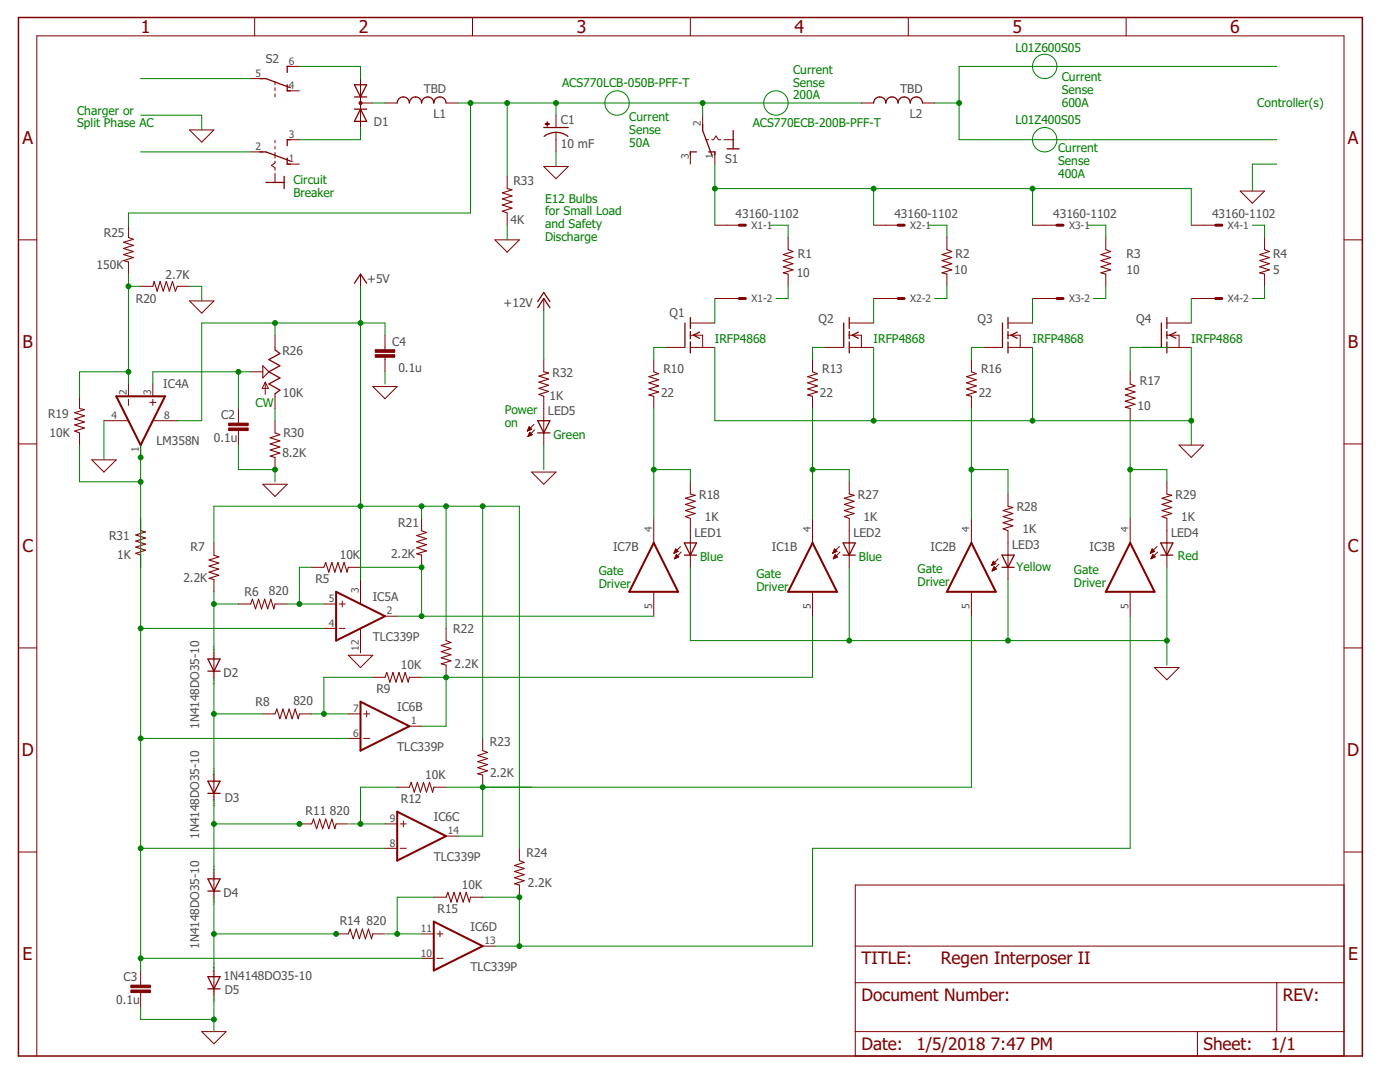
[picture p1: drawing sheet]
<svg xmlns="http://www.w3.org/2000/svg" width="279mm" height="216mm" viewBox="0 0 279 216" stroke-linecap="round" stroke-linejoin="round" font-family="sans-serif">
<g fill="none" stroke="#800000" stroke-width=".25">
<path d="M51.8 15.7h1.3l4.8 1.8M57.3 16.9v1.2h.6M57.9 13.3h-.6v1.2M70.7 16.9h2.5l-1.3 2.4zM70.7 19.3h2.5M51.8 30.3h1.3l4.8 1.8M53.1 36.4h3.6M56.7 35.2v2.4M57.3 31.5v1.2h.6M57.9 27.9h-.6v1.2M70.7 21.8h2.5M71.9 21.8l1.3 2.4h-2.5z"/>
<path d="M79.3 20.6a1.22 1.22 0 0 1 1.2-1.3 1.22 1.22 0 0 1 1.2 1.3 1.22 1.22 0 0 1 1.2-1.3 1.22 1.22 0 0 1 1.2 1.3 1.22 1.22 0 0 1 1.3-1.3 1.22 1.22 0 0 1 1.2 1.3 1.23 1.23 0 0 1 1.2-1.3 1.23 1.23 0 0 1 1.2 1.3M108.5 25.4h4.9M108.6 27.2a3.8 3.8 0 0 1 4.7 0M139 30.3h-1.2v.6M140.2 24.8v1.2l1.8 4.9M141.4 30.3h1.3v.6M145.1 29.7h2.4M146.3 26v3.7M174.3 20.6a1.22 1.22 0 0 1 1.3-1.3 1.22 1.22 0 0 1 1.2 1.3 1.23 1.23 0 0 1 1.2-1.3 1.23 1.23 0 0 1 1.2 1.3 1.22 1.22 0 0 1 1.3-1.3 1.22 1.22 0 0 1 1.2 1.3 1.22 1.22 0 0 1 1.2-1.3 1.22 1.22 0 0 1 1.2 1.3M70.7 56.5l1.2-1.8 1.3 1.8M54.9 69.8l1 .7-2.2 1.3 2.2 1.2-2.2 1.2 2.2 1.2-2.2 1.2 2.2 1.3-1 .7M107.3 61.4l1.2-1.8 1.2 1.8"/>
<path d="M107.3 60.2l1.2-1.8 1.2 1.8M136.7 64.5v4.8M137.8 63.4v2.1M137.8 66.1v1.5M137.8 68.2v2.2M139.6 66.3l-1.2 .6 1.2 .6M168.4 64.5v4.8M169.5 63.4v2.1M169.5 66.1v1.5M169.5 68.2v2.2M171.3 66.3l-1.2 .6 1.2 .6M200.1 64.5v4.8"/>
<path d="M201.2 63.4v2.1M201.2 66.1v1.5M201.2 68.2v2.2M203 66.3l-1.2 .6 1.2 .6M231.8 64.5v4.8M232.9 63.4v2.1M232.9 66.1v1.5M232.9 68.2v2.2M234.7 66.3l-1.2 .6 1.2 .6M107.3 83.9h2.4l-1.2 2.5zM107.3 86.4h2.4M136.6 108.3h2.4l-1.2 2.5z"/>
<path d="M136.6 110.8h2.4M168.3 110.8h2.4M168.3 108.3h2.4l-1.2 2.5zM200 110.8h2.4l-1.2 2.4zM200 113.2h2.4M231.6 110.8h2.5M231.6 108.3h2.5l-1.2 2.5zM41.5 131.5h2.4l-1.2 2.4zM41.5 133.9h2.4M41.5 155.9h2.4l-1.2 2.4zM41.5 158.3h2.4M41.5 175.4h2.4l-1.2 2.4z"/>
<path d="M41.5 177.8h2.4M41.5 194.9h2.4l-1.2 2.4zM41.5 197.3h2.4"/>
</g>
<g fill="none" stroke="#800000" stroke-width=".2">
<path d="M50 15.7h2.5M50.8 3.5v3.7M54.9 16.3v.6M54.9 17.5v.6M54.9 18.7v.6M57.3 13.3h2.5M57.3 18.1h2.5M71.9 15.7v9.7M94.3 3.5v3.7M137.8 3.5v3.7M181.3 3.5v3.7M224.7 3.5v3.7"/>
<path d="M37.8 25.9h4.9l-2.4 2.5zM50 30.3h2.5M54.9 28v.5M54.9 29.2v.5M54.9 30.4v1.1M54.9 32.1v.4l-.7 .5 .7 .5v.5M54.9 34.6v1.8M57.3 27.9h2.5M57.3 32.7h2.5M71.9 20.6h2.5M76.8 20.6h2.5M89 20.6h2.5"/>
<path d="M101.2 35.2v2.4M108.5 33.2h4.9l-2.4 2.5zM111 23v2.4M111 26.4v3.9M137.8 30.3v2.4M140.2 23v2.4M140.8 27.9h.6M142 27.9h.4l.5-.8 .5 .8h.5M142.7 30.3v2.4M144.5 27.9h1.8M171.9 20.6h2.4M184.1 20.6h2.4"/>
<path d="M247.5 38.1h4.9l-2.5 2.5zM3.7 47.9h3.6M25.6 44.9v2.5M25.6 52.3v2.4M28.1 57.1h2.4M35.4 57.1h2.4M71.9 54.7v2.4M98.8 47.9h4.9l-2.5 2.4zM101.2 42.5v2.4M108.5 59.6v2.4M142.7 44.9h4.8M142.7 59.6h4.8"/>
<path d="M157.3 47.4v2.4M157.3 54.7v2.4M174.3 44.9h4.9M174.3 59.6h4.9M189 47.4v2.4M189 54.7v2.4M206.1 44.9h4.8M206.1 59.6h4.8M220.7 47.4v2.4M220.7 54.7v2.4M237.7 44.9h4.9M237.7 59.6h4.9"/>
<path d="M252.4 47.4v2.4M252.4 54.7v2.4M268.2 47.9h3.7M15.9 79.1v2.4M25.6 76.6v2.5M25.6 79.7v1.2M30.5 76.6v2.5M30.5 79.7v1.2M37.8 60h4.9l-2.4 2.5zM50 74.2h2.5M52.9 76.3v2.4M52.9 76.3l.7 1.2h-1.3z"/>
<path d="M54.9 66.9v2.9M54.9 78.6v2.9M74.4 77.1h4.9l-2.5 2.5zM76.8 66.9v2.9M76.8 71.3v2.9M108.5 71.8v2.4M108.5 79.1v9.7M130.5 71.8v2.4M130.5 79.1v2.4M132.9 69.3h3.7M137.8 69.3h4.9M137.8 66.9h2.4v2.4"/>
<path d="M137.8 64.5h4.9M162.2 71.8v2.4M162.2 79.1v2.4M164.6 69.3h3.7M169.5 69.3h4.8M169.5 66.9h2.4v2.4M169.5 64.5h4.8M193.9 71.8v2.4M193.9 79.1v2.4M196.3 69.3h3.7M201.2 69.3h4.9M201.2 66.9h2.4v2.4"/>
<path d="M201.2 64.5h4.9M225.6 74.2v2.4M228 69.3h3.7M232.9 69.3h4.8M232.9 66.9h2.4v2.4M232.9 64.5h4.8M3.7 88.6h3.6M15.9 86.4v2.4M18.3 91.8h4.9l-2.5 2.4zM20.7 83.9h4.9M28.1 88.8v2.5M29.9 80.3h1.2"/>
<path d="M30.5 83.9h4.9M47.6 81.5v2.9M47.6 85.9v2.9M52.5 96.6h4.8l-2.4 2.5zM54.9 83.9v2.5M54.9 91.3v2.4M105.2 86h.1M105.3 85.9h.2M105.3 85.8h.5M105.4 85.7h.7M105.4 87h.2M105.4 85.5h.6"/>
<path d="M105.4 86.9h.4M105.5 85.4h.4M105.5 86.8h.6M105.5 85.3h.2M105.5 86.7h.7M105.6 85.2h.1M105.6 86.6h.4M105.6 86.5h.3M105.7 86.3h.1M105.7 86.3l.5 .4-.9 .4zM106.1 94.2h4.9l-2.5 2.4zM106.1 85.7l-.5-.5-.4 .8"/>
<path d="M106.1 85.7l-.9 .3M106.6 84.7l-1.4 1.3M106.7 85.8l-1.4 1.3M137.8 96.1v2.5M169.5 96.1v2.5M201.2 98.6v2.4M225.6 81.5v2.4M232.9 96.1v2.5M235.3 88.8h4.9l-2.5 2.5zM268.2 88.6h3.7M28.1 103.4v2.5M28.1 110.8v2.4"/>
<path d="M42.7 108.3v2.5M42.7 115.6v2.5M62.2 113.2h2.4M68.3 119.9v1.2M69.5 113.2h2.4M71.9 115.6v4.9M84.1 103.4v2.5M84.1 110.8v2.4M130.5 103.4v4.9M130.5 118.1v4.9M134.5 110.4h.1M134.5 110.3h.3"/>
<path d="M134.6 110.2h.4M134.6 110h.7M134.6 111.4h.2M134.7 109.9h.6M134.7 111.3h.3M134.7 109.8h.4M134.7 111.2h.6M134.8 109.7h.2M134.8 111.1h.6M134.8 109.6h.1M134.8 111h.5M134.9 109.5l.4 .5-.8 .4z"/>
<path d="M134.9 110.8h.3M134.9 110.7h.2M135 110.6l.5 .5-.9 .4zM135.8 109.1l-1.3 1.3M136 110.2l-1.4 1.3M137.8 103.4v9.8M162.2 103.4v4.9M162.2 118.1v4.9M166.2 110.4h.1M166.2 110.3h.3M166.3 110.2h.4M166.3 110h.7"/>
<path d="M166.3 111.4h.2M166.4 109.9h.5M166.4 111.3h.3M166.4 109.8h.4M166.4 111.2h.6M166.5 109.7h.2M166.5 111.1h.6M166.5 109.6h.1M166.5 111h.5M166.6 109.5l.4 .5-.8 .4zM166.6 110.8h.3M166.6 110.7h.2"/>
<path d="M166.7 110.6l.5 .5-.9 .4zM167.5 109.1l-1.3 1.3M167.6 110.2l-1.3 1.3M169.5 103.4v9.8M193.9 103.4v4.9M193.9 118.1v4.9M197.9 112.8h.1M198 112.7h.2M198 112.6h.5M198 112.5h.7M198.1 113.8h.1M198.1 112.4h.5"/>
<path d="M198.1 113.7h.4M198.1 112.2h.4M198.1 113.6h.7M198.2 112.1h.2M198.2 113.5h.6M198.2 112l-.3 .8M198.2 112l.5 .5M198.2 112h.1M198.2 113.4h.5M198.3 113.3h.2M198.3 113.1h.1M198.4 113.1l.5 .5-.9 .3z"/>
<path d="M198.7 112.5l-.8 .3M199.2 111.5l-1.3 1.3M199.3 112.6l-1.3 1.3M201.2 105.9v9.7M225.6 103.4v4.9M225.6 118.1v4.9M229.6 110.4h.1M229.6 110.3h.2M229.7 110.2h.4M229.7 110h.7M229.7 111.4h.2M229.8 109.9h.5"/>
<path d="M229.8 111.3h.3M229.8 109.8h.4M229.8 111.2h.6M229.9 109.7h.2M229.9 111.1h.6M229.9 109.6h.1M229.9 111h.5M229.9 109.5l.5 .5-.8 .4zM230 110.8h.3M230 110.7h.2M230.1 110.6l.4 .5-.8 .4zM230.9 109.1l-1.3 1.3"/>
<path d="M231 110.2l-1.3 1.3M232.9 103.4v9.8M3.7 129.3h3.6M42.7 130.3v4.8M47.6 120.5h2.4M54.9 120.5h2.4M64.6 120.5h2.5M64.6 125.4h2.5M67.7 120.5h1.2M67.7 125.4h1.2M69.5 130.7h4.9l-2.5 2.5zM71.9 125.4v4.9"/>
<path d="M74.4 135.1h2.4M76.8 123h2.5M81.7 135.1h2.4M89 125.4v2.4M89 132.7v2.4M230.4 133.2h4.9l-2.4 2.4zM268.2 129.3h3.7M42.7 154.6v4.9M52.5 142.5h2.4M59.8 142.5h2.4M69.5 142.5h2.4M69.5 147.3h2.4"/>
<path d="M72.6 142.5h1.2M72.6 147.3h1.2M73.2 141.9v1.2M79.3 157.1h2.4M81.7 144.9h2.4M86.6 157.1h2.4M96.3 147.3v2.5M96.3 154.6v2.5M3.7 170h3.6M42.7 174.2v4.8M59.8 164.4h2.4M67.1 164.4h2.4"/>
<path d="M76.8 164.4h2.5M76.8 169.3h2.5M79.9 164.4h1.2M79.9 169.3h1.2M80.5 163.8v1.2M86.6 179h2.4M89 166.8h2.5M93.9 179h2.4M103.7 169.3v2.4M103.7 176.6v2.4M268.2 176.6h-97.5v34.1h97.5v-203.5h-260.9v203.5M268.2 170h3.7"/>
<path d="M28.1 193.7v2.9M28.1 198v3M42.7 193.7v4.8M67.1 186.4h2.4M74.4 186.4h2.4M84.1 186.4h2.5M84.1 191.2h2.5M87.2 186.4h1.2M87.2 191.2h1.2M87.8 185.7v1.2M96.3 188.8h2.5M170.7 188.8h97.5"/>
<path d="M170.7 196.1h97.5M254.8 196.1v9.7M40.3 205.8h4.8l-2.4 2.5zM170.7 205.8h97.5M239 205.8v4.9"/>
</g>
<circle cx="72" cy="20.6" r=".32" fill="#800000" stroke="#800000" stroke-width=".2"/>
<path d="M147.5 44.9h1.3M147.5 59.6h1.3M179.2 44.9h1.2M179.2 59.6h1.2M210.9 44.9h1.3M210.9 59.6h1.3M242.6 44.9h1.2M242.6 59.6h1.2" fill="none" stroke="#800000" stroke-width=".59"/>
<path d="M23.2 79.1h9.7l-4.8 9.7zM67.1 118.1l9.7 4.9-9.7 4.8zM130.5 108.3l4.8 9.8h-9.7zM162.2 108.3l4.8 9.8h-9.7zM193.9 108.3l4.8 9.8h-9.7zM225.6 108.3l4.8 9.8h-9.7zM71.9 140l9.8 4.9-9.8 4.9zM79.3 162l9.7 4.8-9.7 4.9zM86.6 183.9l9.7 4.9-9.7 4.9z" fill="none" stroke="#800000" stroke-width=".4"/>
<g fill="none" stroke="#800000" stroke-width=".21">
<path d="M101.2 37.6l1 .3-2 .6 2 .6-2 .6 2 .6-2 .6 2 .6-2 .6 1 .4M25.6 47.4l1 .4-1.9 .5 1.9 .7-1.9 .6 1.9 .6-1.9 .6 1.9 .6-1.9 .6 .9 .3M30.5 57.1l.3-.9 .6 1.9 .6-1.9 .6 1.9 .6-1.9 .6 1.9 .6-1.9 .6 1.9 .4-1M157.3 49.8l1 .4-2 .6 2 .6-2 .6 2 .6-2 .6 2 .6-2 .6 1 .3M189 49.8l.9 .4-1.9 .6 1.9 .6-1.9 .6 1.9 .6-1.9 .6 1.9 .6-1.9 .6 1 .3M220.7 49.8l1 .4-2 .6 2 .6-2 .6 2 .6-2 .6 2 .6-2 .6 1 .3M252.4 49.8l.9 .4-1.9 .6 1.9 .6-1.9 .6 1.9 .6-1.9 .6 1.9 .6-1.9 .6 1 .3M52.5 73l1.2 1.2-1.2 1.2zM108.5 74.2l1 .2-2 .7 2 .5-2 .7 2 .6-2 .6 2 .6-2 .6 1 .4M130.5 74.2l.9 .4-1.9 .6 1.9 .6-1.9 .6 1.9 .6-1.9 .6 1.9 .6-1.9 .6 1 .3M162.2 74.2l.9 .4-1.9 .6 1.9 .6-1.9 .6 1.9 .6-1.9 .6 1.9 .6-1.9 .6 1 .3M193.9 74.2l.9 .4-1.9 .6 1.9 .6-1.9 .6 1.9 .6-1.9 .6 1.9 .6-1.9 .6 1 .3"/>
<path d="M225.6 76.6l.9 .4-1.9 .6 1.9 .6-1.9 .6 1.9 .6-1.9 .7 1.9 .6-1.9 .6 1 .2M15.9 81.5l.9 .2-1.9 .7 1.9 .6-1.9 .6 1.9 .6-1.9 .6 1.9 .6-1.9 .6 1 .4M54.9 86.4l1 .3-2 .7 2 .6-2 .6 2 .6-2 .6 2 .6-2 .6 1 .3M137.8 98.6l.9 .2-1.9 .6 1.9 .6-1.9 .6 1.9 .7-1.9 .6 1.9 .6-1.9 .6 1 .3M169.5 98.6l1 .2-2 .6 2 .6-2 .6 2 .7-2 .6 2 .6-2 .6 1 .3M232.9 98.6l.9 .2-1.9 .6 1.9 .6-1.9 .6 1.9 .7-1.9 .6 1.9 .6-1.9 .6 1 .3M28.1 105.9l.9 .2-1.9 .6 1.9 .7-1.9 .6 1.9 .6-1.9 .6 1.9 .6-1.9 .6 1 .4M42.7 110.8l1 .3-2 .6 2 .7-2 .6 2 .6-2 .6 2 .6-2 .6 1 .2M64.6 113.2l.4-1 .6 2 .6-2 .6 2 .6-2 .7 2 .6-2 .6 2 .2-1M84.1 105.9l1 .4-1.9 .6 1.9 .6-1.9 .6 1.9 .6-1.9 .6 1.9 .6-1.9 .6 .9 .3M201.2 101l.9 .3-1.9 .6 1.9 .6-1.9 .6 1.9 .6-1.9 .6 1.9 .6-1.9 .6 1 .4M50 120.5l.4-1 .6 2 .6-2 .6 2 .6-2 .6 2 .6-2 .7 2 .2-1"/>
<path d="M76.8 135.1l.4-.9 .6 1.9 .6-1.9 .6 1.9 .6-1.9 .6 1.9 .7-1.9 .6 1.9 .2-1M89 127.8l1 .4-1.9 .6 1.9 .6-1.9 .6 1.9 .6-1.9 .7 1.9 .5-1.9 .7 .9 .2M54.9 142.5l.3-1 .7 1.9 .6-1.9 .6 1.9 .6-1.9 .6 1.9 .6-1.9 .6 1.9 .3-.9M81.7 157.1l.4-1 .6 2 .6-2 .6 2 .6-2 .6 2 .6-2 .6 2 .3-1M96.3 149.8l1 .3-1.9 .6 1.9 .7-1.9 .6 1.9 .6-1.9 .6 1.9 .6-1.9 .6 .9 .2M62.2 164.4l.4-1 .6 2 .6-2 .6 2 .6-2 .6 2 .6-2 .6 2 .3-1M89 179l.4-.9 .6 1.9 .6-1.9 .6 1.9 .6-1.9 .6 1.9 .6-1.9 .7 1.9 .2-1M103.7 171.7l.9 .4-1.9 .6 1.9 .6-1.9 .6 1.9 .6-1.9 .6 1.9 .6-1.9 .6 1 .3M69.5 186.4l.4-1 .6 1.9 .6-1.9 .6 1.9 .6-1.9 .6 1.9 .6-1.9 .6 1.9 .3-.9"/>
</g>
<path d="M3.7 3.5h268.2v207.2h-268.2z" fill="none" stroke="#800000" stroke-width=".3"/>
<g fill="#800000" stroke="#800000" stroke-width=".2">
<path d="M108.8 24.7h.8v.1h-.8z"/>
<path d="M109.2 24.3h.1v.9h-.1z"/>
<path d="M45.6 84.4h3.9v.5h-3.9z"/>
<path d="M45.6 85.4h3.9v.5h-3.9z"/>
<path d="M26.1 196.6h3.9v.5h-3.9z"/>
<path d="M26.1 197.5h3.9v.6h-3.9z"/>
<path d="M74.9 69.8h3.9v.5h-3.9z"/>
<path d="M74.9 70.8h3.9v.5h-3.9z"/>
</g>
<g fill="none" stroke="#008000" stroke-width=".2">
<path d="M28.1 15.7h21.9M59.8 13.3h12.1v2.4M254.8 13.3h-63.4v14.6h63.4M28.1 23h12.2v2.9M28.1 30.3h21.9M71.9 25.4v2.5h-12.1M74.4 20.6h2.4M91.5 20.6h80.4M93.9 20.6v21.9h-68.3v2.4M101.2 20.6v14.6M111 20.6v2.4M111 30.3v2.9"/>
<path d="M140.2 20.6v2.4M142.7 32.7v12.2M142.7 37.6h95v7.3M174.3 37.6v7.3M186.5 20.6h4.9M206.1 37.6v7.3M254.8 32.7h-4.9v5.4M25.6 57.1h2.5M25.6 54.7v21.9M37.8 57.1h2.5v2.9M71.9 57.1v58.5M101.2 44.9v3"/>
<path d="M142.7 59.6v4.9M153.6 44.9h3.7v2.5M157.3 57.1v2.5h-2.4M174.3 59.6v4.9M185.3 44.9h3.7v2.5M189 57.1v2.5h-2.5M206.1 59.6v4.9M217 44.9h3.7v2.5M220.7 57.1v2.5h-2.5M237.7 59.6v4.9M249.9 44.9h2.5v2.5M252.4 57.1v2.5h-2.5"/>
<path d="M25.6 74.2h-9.7v4.9M47.6 74.2v7.3M50 74.2h-19.5v2.4M54.9 64.5v2.4M76.8 66.9v-2.4h-36.5v19.4h-4.9M76.8 74.2v2.4M108.5 62v9.8M132.9 69.3h-2.4v2.5M142.7 69.3v14.6h95M164.6 69.3h-2.4v2.5M174.3 69.3v14.6M196.3 69.3h-2.4v2.5"/>
<path d="M206.1 69.3v14.6M233.4 69.3h-7.8v4.9M237.7 69.3v19.5M15.9 88.8v7.3h12.2M20.7 83.9v7.9M28.1 88.8v104.9M47.6 88.8v4.9h7.3v2.4M54.9 81.5v2.4M108.5 88.8v4.9M130.5 93.7h7.3v2.4M130.5 81.5v21.9M162.2 81.5v21.9"/>
<path d="M162.2 93.7h7.3v2.4M193.9 93.7h7.3v4.9M193.9 81.5v21.9M225.6 83.9v19.5M225.6 93.7h7.3v2.4M42.7 108.3v-7.3h61v68.3M42.7 118.1v12.2M62.2 113.2h-2.4v7.3M71.9 113.2h12.2v9.8M84.1 101v2.4M89 101v24.4M96.3 101v46.3"/>
<path d="M137.8 113.2v14.6h95.1M169.5 113.2v14.6M201.2 115.6v12.2M232.9 113.2v19.5M28.1 125.4h36.5M42.7 135.1v19.5M42.7 120.5h4.9M57.3 120.5h7.3M74.4 135.1h-9.8v7.4M79.3 123h51.2M89 135.1v9.8h-4.9M162.2 123v12.1h-78.1"/>
<path d="M193.9 123v34.1h-104.9M225.6 123v46.3h-63.4v19.5h-63.4M28.1 147.3h41.4M42.7 159.5v14.7M42.7 142.5h9.8M62.2 142.5h7.3M79.3 157.1h-7.4v7.3M96.3 157.1v9.7h-4.8M28.1 169.3h48.7M42.7 179v14.7M42.7 164.4h17.3M69.8 164.4h7"/>
<path d="M86.6 179h-7.3v7.4M96.3 179h7.4v9.8M28.1 191.2h56M42.7 198.5v7.3M42.7 186.4h24.6M77.1 186.4h7M28.1 201v2.4h14.6"/>
<circle cx="208.5" cy="13.3" r="2.43"/>
<circle cx="123.1" cy="20.6" r="2.43"/>
<circle cx="154.9" cy="20.6" r="2.43"/>
<circle cx="208.5" cy="27.9" r="2.43"/>
</g>
<g fill="#008000" stroke="#008000" stroke-width=".2">
<circle cx="42.7" cy="203.4" r=".49"/>
<circle cx="206.1" cy="83.9" r=".49"/>
<circle cx="174.3" cy="83.9" r=".49"/>
<circle cx="237.7" cy="83.9" r=".49"/>
<circle cx="59.8" cy="120.5" r=".49"/>
<circle cx="84.1" cy="113.2" r=".49"/>
<circle cx="84.1" cy="123" r=".49"/>
<circle cx="64.6" cy="142.5" r=".49"/>
<circle cx="71.9" cy="164.4" r=".49"/>
<circle cx="79.3" cy="186.4" r=".49"/>
<circle cx="42.7" cy="186.4" r=".49"/>
<circle cx="67.1" cy="186.4" r=".49"/>
<circle cx="42.7" cy="164.4" r=".49"/>
<circle cx="59.8" cy="164.4" r=".49"/>
<circle cx="42.7" cy="142.5" r=".49"/>
<circle cx="42.7" cy="120.5" r=".49"/>
<circle cx="25.6" cy="74.2" r=".49"/>
<circle cx="25.6" cy="57.1" r=".49"/>
<circle cx="47.6" cy="74.2" r=".49"/>
<circle cx="71.9" cy="101" r=".49"/>
<circle cx="89" cy="101" r=".49"/>
<circle cx="96.3" cy="101" r=".49"/>
<circle cx="71.9" cy="64.5" r=".49"/>
<circle cx="84.1" cy="101" r=".49"/>
<circle cx="54.9" cy="64.5" r=".49"/>
<circle cx="54.9" cy="93.7" r=".49"/>
<circle cx="169.5" cy="127.8" r=".49"/>
<circle cx="201.2" cy="127.8" r=".49"/>
<circle cx="232.9" cy="127.8" r=".49"/>
<circle cx="103.7" cy="179" r=".49"/>
<circle cx="103.7" cy="188.8" r=".49"/>
<circle cx="96.3" cy="157.1" r=".49"/>
<circle cx="89" cy="135.1" r=".49"/>
<circle cx="174.3" cy="37.6" r=".49"/>
<circle cx="206.1" cy="37.6" r=".49"/>
<circle cx="142.7" cy="37.6" r=".49"/>
<circle cx="28.1" cy="169.3" r=".49"/>
<circle cx="28.1" cy="147.3" r=".49"/>
<circle cx="28.1" cy="125.4" r=".49"/>
<circle cx="28.1" cy="96.1" r=".49"/>
<circle cx="28.1" cy="191.2" r=".49"/>
<circle cx="28.1" cy="91.3" r=".49"/>
<circle cx="191.4" cy="20.6" r=".49"/>
<circle cx="101.2" cy="20.6" r=".49"/>
<circle cx="93.9" cy="20.6" r=".49"/>
<circle cx="111" cy="20.6" r=".49"/>
<circle cx="140.2" cy="20.6" r=".49"/>
<circle cx="193.9" cy="93.7" r=".49"/>
<circle cx="130.5" cy="93.7" r=".49"/>
<circle cx="162.2" cy="93.7" r=".49"/>
<circle cx="225.6" cy="93.7" r=".49"/>
</g>
<g font-size="3.5" fill="#800000">
<text x="28.1" y="6.6">1</text>
<text x="71.6" y="6.6">2</text>
<text x="115.1" y="6.6">3</text>
<text x="158.6" y="6.6">4</text>
<text x="202" y="6.6">5</text>
<text x="245.5" y="6.6">6</text>
<text x="4.5" y="28.8">A</text>
<text x="269" y="28.8">A</text>
<text x="4.5" y="69.5">B</text>
<text x="269" y="69.5">B</text>
<text x="4.5" y="110.2">C</text>
<text x="269" y="110.2">C</text>
<text x="4.3" y="150.9">D</text>
<text x="268.9" y="150.9">D</text>
<text x="4.5" y="191.6">E</text>
<text x="269.1" y="191.6">E</text>
</g>
<g font-size="3.4" fill="#800000">
<text x="171.9" y="192.4">TITLE:</text>
<text x="187.8" y="192.4">Regen Interposer II</text>
<text x="171.9" y="199.8">Document Number:</text>
<text x="256" y="199.8">REV:</text>
<text x="171.9" y="209.5">Date:</text>
<text x="182.9" y="209.5">1/5/2018</text>
<text x="197.8" y="209.5">7:47 PM</text>
<text x="240.2" y="209.5">Sheet:</text>
<text x="253.6" y="209.5">1/1</text>
</g>
<g font-size="2.4" fill="#008000">
<text x="202.6" y="10.3">L01Z600S05</text>
<text x="112.2" y="17.4">ACS770LCB-050B-PFF-T</text>
<text x="158.3" y="14.7">Current</text>
<text x="158.3" y="17.3">Sense</text>
<text x="211.9" y="16.2">Current</text>
<text x="15.4" y="22.9">Charger or</text>
<text x="158.3" y="19.8">200A</text>
<text x="211.9" y="18.7">Sense</text>
<text x="211.9" y="21.3">600A</text>
<text x="250.9" y="21.3">Controller(s)</text>
<text x="15.4" y="25.4">Split Phase AC</text>
<text x="125.6" y="24.2">Current</text>
<text x="125.6" y="26.8">Sense</text>
<text x="125.6" y="29.3">50A</text>
<text x="150.2" y="25.4">ACS770ECB-200B-PFF-T</text>
<text x="202.6" y="24.7">L01Z400S05</text>
<text x="211.2" y="30.3">Current</text>
<text x="211.2" y="32.9">Sense</text>
<text x="211.2" y="35.4">400A</text>
<text x="58.5" y="36.8">Circuit</text>
<text x="58.5" y="39.3">Breaker</text>
<text x="108.8" y="40.4">E12 Bulbs</text>
<text x="108.8" y="43">for Small Load</text>
<text x="108.8" y="45.5">and Safety</text>
<text x="108.8" y="48.1">Discharge</text>
<text x="142.7" y="68.3">IRFP4868</text>
<text x="174.4" y="68.3">IRFP4868</text>
<text x="206" y="68.3">IRFP4868</text>
<text x="237.7" y="68.3">IRFP4868</text>
<text x="51" y="81.3">CW</text>
<text x="100.7" y="82.6">Power</text>
<text x="100.7" y="85.2">on</text>
<text x="110.5" y="87.6">Green</text>
<text x="139.7" y="112">Blue</text>
<text x="171.4" y="112">Blue</text>
<text x="202.9" y="113.9">Yellow</text>
<text x="235.1" y="111.7">Red</text>
<text x="119.5" y="114.8">Gate</text>
<text x="119.5" y="117.3">Driver</text>
<text x="150.9" y="115.3">Gate</text>
<text x="150.9" y="117.8">Driver</text>
<text x="183.1" y="114.3">Gate</text>
<text x="183.1" y="116.9">Driver</text>
<text x="214.3" y="114.5">Gate</text>
<text x="214.3" y="117.1">Driver</text>
</g>
<g font-size="2.4" fill="#505050">
<text x="53.1" y="12.5">S2</text>
<text x="84.6" y="18.6">TBD</text>
<text x="86.5" y="23.5">L1</text>
<text x="179.6" y="18.6">TBD</text>
<text x="181.6" y="23.5">L2</text>
<text x="74.6" y="25.2">D1</text>
<text x="111.9" y="29.5">10 mF</text>
<text x="111.9" y="24.8">C1</text>
<text x="144.7" y="32.5">S1</text>
<text x="102.5" y="36.9">R33</text>
<text x="20.7" y="47.4">R25</text>
<text x="101.9" y="44.7">4K</text>
<text x="146.8" y="43.6">43160-1102</text>
<text x="178.5" y="43.6">43160-1102</text>
<text x="210.2" y="43.6">43160-1102</text>
<text x="241.9" y="43.6">43160-1102</text>
<text x="19.3" y="53.7">150K</text>
<text x="159.2" y="51.5">R1</text>
<text x="190.7" y="51.5">R2</text>
<text x="224.8" y="51.5">R3</text>
<text x="254.1" y="51.5">R4</text>
<text x="33" y="55.7">2.7K</text>
<text x="73.3" y="56.4">+5V</text>
<text x="159" y="55.2">10</text>
<text x="190.4" y="54.7">10</text>
<text x="224.8" y="54.7">10</text>
<text x="254.1" y="54.7">5</text>
<text x="27.1" y="60.5">R20</text>
<text x="100.5" y="61.3">+12V</text>
<text x="133.6" y="63.2">Q1</text>
<text x="163.4" y="64.4">Q2</text>
<text x="195.1" y="64.4">Q3</text>
<text x="226.8" y="64.4">Q4</text>
<text x="56.4" y="70.8">R26</text>
<text x="78.3" y="69">C4</text>
<text x="32.6" y="77.4">IC4A</text>
<text x="79.5" y="74.3">0.1u</text>
<text x="110.3" y="75.2">R32</text>
<text x="132.4" y="74.4">R10</text>
<text x="164.1" y="74.4">R13</text>
<text x="195.8" y="74.4">R16</text>
<text x="227.5" y="76.9">R17</text>
<text x="9.6" y="83.5">R19</text>
<text x="44.2" y="83.6">C2</text>
<text x="56.5" y="79.3">10K</text>
<text x="109.4" y="82.7">LED5</text>
<text x="109.7" y="79.8">1K</text>
<text x="131.9" y="79.3">22</text>
<text x="163.6" y="79.3">22</text>
<text x="195.3" y="79.3">22</text>
<text x="227" y="81.8">10</text>
<text x="9.9" y="87.1">10K</text>
<text x="31.2" y="88.8">LM358N</text>
<text x="42.7" y="88.2">0.1u</text>
<text x="56.6" y="87.1">R30</text>
<text x="56.3" y="91.3">8.2K</text>
<text x="139.5" y="99.6">R18</text>
<text x="171.2" y="99.6">R27</text>
<text x="202.9" y="102">R28</text>
<text x="234.6" y="99.6">R29</text>
<text x="21.8" y="107.8">R31</text>
<text x="79.5" y="105.2">R21</text>
<text x="138.6" y="107.1">LED1</text>
<text x="140.7" y="103.9">1K</text>
<text x="170.3" y="107.1">LED2</text>
<text x="172.4" y="103.9">1K</text>
<text x="204" y="106.4">1K</text>
<text x="233.7" y="107.1">LED4</text>
<text x="235.7" y="103.9">1K</text>
<text x="23.4" y="111.5">1K</text>
<text x="38" y="110">R7</text>
<text x="67.8" y="111.5">10K</text>
<text x="78" y="111.3">2.2K</text>
<text x="122.3" y="110">IC7B</text>
<text x="154" y="110">IC1B</text>
<text x="185.7" y="110">IC2B</text>
<text x="202" y="109.6">LED3</text>
<text x="217.4" y="110">IC3B</text>
<text x="36.6" y="116.1">2.2K</text>
<text x="48.8" y="118.8">R6</text>
<text x="53.7" y="118.8">820</text>
<text x="62.9" y="116.4">R5</text>
<text x="74.4" y="119.9">IC5A</text>
<text x="74.4" y="127.8">TLC339P</text>
<text x="90.5" y="126.4">R22</text>
<text x="44.6" y="135.1">D2</text>
<text x="80" y="133.4">10K</text>
<text x="90.7" y="133.2">2.2K</text>
<text x="51" y="140.8">R8</text>
<text x="58.5" y="140.8">820</text>
<text x="75.1" y="138.3">R9</text>
<text x="79.3" y="141.8">IC6B</text>
<text x="39.8" y="145.5" transform="rotate(-90 39.8 145.5)">1N4148DO35-10</text>
<text x="79.3" y="149.8">TLC339P</text>
<text x="97.8" y="148.8">R23</text>
<text x="84.9" y="155.4">10K</text>
<text x="97.8" y="155.1">2.2K</text>
<text x="44.9" y="160">D3</text>
<text x="80" y="160.3">R12</text>
<text x="39.8" y="167.4" transform="rotate(-90 39.8 167.4)">1N4148DO35-10</text>
<text x="61" y="162.7">R11</text>
<text x="65.9" y="162.7">820</text>
<text x="86.6" y="163.8">IC6C</text>
<text x="86.6" y="171.7">TLC339P</text>
<text x="105.1" y="171">R24</text>
<text x="44.6" y="179">D4</text>
<text x="92.2" y="177.3">10K</text>
<text x="105.4" y="177.1">2.2K</text>
<text x="67.8" y="184.7">R14</text>
<text x="73.2" y="184.6">820</text>
<text x="87.3" y="182.2">R15</text>
<text x="93.9" y="185.7">IC6D</text>
<text x="39.8" y="189.3" transform="rotate(-90 39.8 189.3)">1N4148DO35-10</text>
<text x="24.7" y="195.7">C3</text>
<text x="44.6" y="195.6">1N4148DO35-10</text>
<text x="93.9" y="193.7">TLC339P</text>
<text x="23.2" y="200.4">0.1u</text>
<text x="44.9" y="198.3">D5</text>
</g>
<g font-size="2.1" fill="#505050">
<text x="51" y="15.3">5</text>
<text x="57.7" y="12.9">6</text>
<text x="57.7" y="17.8">4</text>
<text x="51" y="30">2</text>
<text x="57.7" y="27.5">3</text>
<text x="139.9" y="25.1" transform="rotate(-90 139.9 25.1)">2</text>
<text x="57.7" y="32.4">1</text>
<text x="137.4" y="31.8" transform="rotate(-90 137.4 31.8)">3</text>
<text x="142.3" y="31.8" transform="rotate(-90 142.3 31.8)">1</text>
<text x="150" y="45.7">X1-1</text>
<text x="181.7" y="45.7">X2-1</text>
<text x="213.4" y="45.7">X3-1</text>
<text x="245.1" y="45.7">X4-1</text>
<text x="150" y="60.3">X1-2</text>
<text x="181.7" y="60.3">X2-2</text>
<text x="213.4" y="60.3">X3-2</text>
<text x="245.1" y="60.3">X4-2</text>
<text x="22.3" y="83.6">4</text>
<text x="25.3" y="78.7" transform="rotate(-90 25.3 78.7)">2</text>
<text x="30.2" y="78.7" transform="rotate(-90 30.2 78.7)">3</text>
<text x="32.7" y="83.6">8</text>
<text x="27.7" y="90.3" transform="rotate(-90 27.7 90.3)">1</text>
<text x="130.1" y="106.1" transform="rotate(-90 130.1 106.1)">4</text>
<text x="161.8" y="106.1" transform="rotate(-90 161.8 106.1)">4</text>
<text x="193.5" y="106.1" transform="rotate(-90 193.5 106.1)">4</text>
<text x="225.2" y="106.1" transform="rotate(-90 225.2 106.1)">4</text>
<text x="71.6" y="118.3" transform="rotate(-90 71.6 118.3)">3</text>
<text x="65.6" y="125.1">4</text>
<text x="65.6" y="120.2">5</text>
<text x="77.2" y="122.6">2</text>
<text x="130.1" y="121.4" transform="rotate(-90 130.1 121.4)">5</text>
<text x="161.8" y="121.4" transform="rotate(-90 161.8 121.4)">5</text>
<text x="193.5" y="121.4" transform="rotate(-90 193.5 121.4)">5</text>
<text x="225.2" y="121.4" transform="rotate(-90 225.2 121.4)">5</text>
<text x="71.6" y="129.9" transform="rotate(-90 71.6 129.9)">12</text>
<text x="70.5" y="142.1">7</text>
<text x="70.5" y="147">6</text>
<text x="82" y="144.6">1</text>
<text x="77.8" y="164.1">9</text>
<text x="89.4" y="166.5">14</text>
<text x="77.8" y="168.9">8</text>
<text x="84" y="190.9">10</text>
<text x="84" y="186">11</text>
<text x="96.7" y="188.4">13</text>
</g>
<g font-size=".6" fill="#800080">
<text x="42.9" y="131.8" transform="rotate(-90 42.9 131.8)">SpiceOrder 1</text>
<text x="42.9" y="136.7" transform="rotate(-90 42.9 136.7)">SpiceOrder 2</text>
<text x="42.9" y="161.1" transform="rotate(-90 42.9 161.1)">SpiceOrder 2</text>
<text x="42.9" y="156.2" transform="rotate(-90 42.9 156.2)">SpiceOrder 1</text>
<text x="42.9" y="175.7" transform="rotate(-90 42.9 175.7)">SpiceOrder 1</text>
<text x="42.9" y="180.6" transform="rotate(-90 42.9 180.6)">SpiceOrder 2</text>
<text x="42.9" y="195.2" transform="rotate(-90 42.9 195.2)">SpiceOrder 1</text>
<text x="42.9" y="200.1" transform="rotate(-90 42.9 200.1)">SpiceOrder 2</text>
</g>
</svg>
